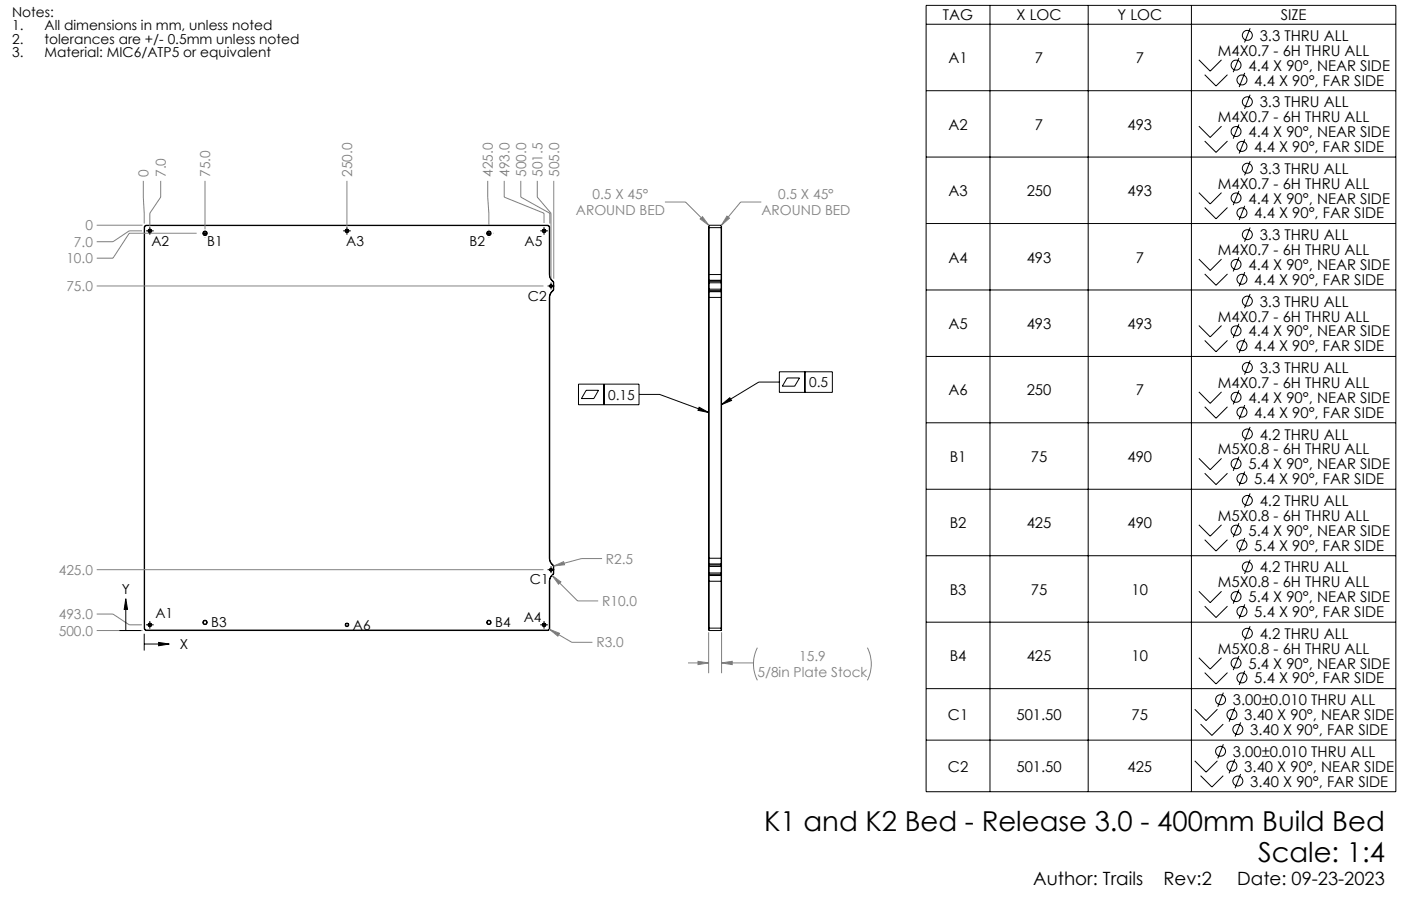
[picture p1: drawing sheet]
<svg xmlns="http://www.w3.org/2000/svg" width="432mm" height="279mm" viewBox="0 0 432 279" stroke-linecap="round" stroke-linejoin="round" font-family="sans-serif">
<g fill="none" stroke="#000" stroke-width=".31">
<path d="M285.4 1.7h144.8v242.5h-144.8zM285.4 7.5h144.8M305.1 1.7v242.5M335.4 1.7v242.5M367.2 1.7v242.5M369.5 18.5l3.5 3.4 3.5-3.4M381.8 17.9l-1.7 4.4M385.3 8.7l-1.7 4.4M285.4 28h144.8M369.5 38.9l3.5 3.5 3.5-3.5M371.3 23l3.5 3.5 3.5-3.5M381.8 38.4l-1.7 4.4"/>
<path d="M383.6 22.5l-1.7 4.3M385.3 29.2l-1.7 4.4M285.4 48.4h144.8M369.5 59.4l3.5 3.5 3.5-3.5M371.3 43.5l3.5 3.5 3.5-3.5M381.8 58.9l-1.7 4.4M383.6 43l-1.7 4.3M385.3 49.7l-1.7 4.4M44.5 70.2h.1M44.5 70.2v123.5M44.6 70.2v123.5M45 71.2h2.4"/>
<path d="M45.2 69.6l-.5 .1-.1 .5M45.2 69.5l-.6 .3-.1 .4M45.2 69.5v.1M45.2 69.6h123.5M45.2 69.5h123.5M46.2 70v2.4M61.9 71.9h.1M62.5 71.9h1.3M63.2 70.6v.1M63.2 71.3v1.3M63.2 73.2v.1M64.5 71.9h.1"/>
<path d="M105.8 71.2h2.3M106.9 70v2.4M149.4 71.9h.1M150 71.9h1.3M150.7 70.6v.1M150.7 71.3v1.3M150.7 73.2v.1M151.9 71.9h.1M166.5 71.2h2.4M167.7 70v2.4M168.7 69.6l.4 .1 .2 .5M168.7 69.5l.5 .2 .2 .5"/>
<path d="M168.7 69.5v.1M169.3 70.2v14.5M169.3 70.2h.1M169.4 70.2v14.5M218.4 70.2h4M218.4 70.2v14.5M218.5 69.5v16.9M218.5 69.5l-.1 .7M218.5 69.5h3.7M222.2 69.5v16.9M222.2 69.5l.2 .7M222.4 70.2v14.5"/>
<path d="M285.4 68.9h144.8M369.5 79.9l3.5 3.5 3.5-3.5M371.3 64l3.5 3.5 3.5-3.5M381.8 79.3l-1.7 4.4M383.6 63.5l-1.7 4.3M385.3 70.2l-1.7 4.3M168.8 88.2h2.1M169.3 84.7l.2 1 .6 .8M169.3 91.7v80.5M169.3 91.7h.1M169.3 84.7h.1M169.4 84.7l.2 .9 .6 .8"/>
<path d="M169.4 91.7v80.5M169.8 87.1v2.2M170.1 89.9l-.6 .8-.2 1M170.1 86.5l.3 .4M170.1 89.9l.1 .1M170.2 90l-.6 .8-.2 .9M170.2 86.4l-.1 .1M170.2 86.4l.3 .3M170.4 86.9l.2 .3M170.4 89.5l-.3 .4M170.4 89.5l.1 .1M170.5 86.7l.2 .5"/>
<path d="M170.5 86.7l-.1 .2M170.5 89.6l-.3 .4M170.6 89.2l-.2 .3M170.6 87.2v2M170.6 87.2h.1M170.6 89.2h.1M170.7 89.2l-.2 .4M170.7 87.2v2M218.4 86.9v.3M218.4 89.2v.3M218.4 89.9v1.8M218.4 84.7v1.8"/>
<path d="M218.4 91.7h4M218.4 84.7h4M218.4 87.2h4M218.4 89.2h4M218.4 89.5l.1 .1M218.4 86.5v.4M218.4 87.2v2M218.4 89.5v.4M218.4 91.7v80.5M218.4 89.9l.1 .1M218.5 86.7v2.9M218.5 90v83.9"/>
<path d="M218.5 89.6h3.7M218.5 86.7h3.7M218.5 86.4v.3M218.5 89.6v.4M218.5 86.7l-.1 .2M218.5 86.4h3.7M218.5 90h3.7M218.5 86.4l-.1 .1M222.2 86.7v2.9M222.2 90v83.9M222.2 86.7l.2 .2M222.2 86.4v.3"/>
<path d="M222.2 89.6v.4M222.2 86.4l.2 .1M222.4 86.9v.3M222.4 89.2v.3M222.4 89.9v1.8M222.4 84.7v1.8M222.4 89.5l-.2 .1M222.4 86.5v.4M222.4 87.2v2M222.4 89.5v.4M222.4 91.7v80.5M222.4 89.9l-.2 .1"/>
<path d="M285.4 89.4h144.8M371.3 84.5l3.5 3.5 3.5-3.5M381.8 99.8l-1.7 4.4M383.6 83.9l-1.7 4.4M385.3 90.7l-1.7 4.3M178.3 118.5h18.7v6.3h-18.7zM186.2 118.5v6.3M240.2 114.7h16.3v6.3h-16.3zM240.2 117.8h-6.3l-11.5 7M242.6 116.6h3.8l-1.5 2.5h-3.8zM248.1 114.7v6.3M285.4 109.9h144.8"/>
<path d="M369.5 100.4l3.5 3.5 3.5-3.5M371.3 105l3.5 3.5 3.5-3.5M383.6 104.4l-1.7 4.4M385.3 111.2l-1.7 4.3M180.7 120.4h3.8l-1.5 2.5h-3.8zM197 121.6h6.3l15.1 5.6M215.5 125.6l2.9 1.6-3.3-.7zM222.4 124.8l2.5-2.1 .6 .8zM285.4 130.4h144.8M369.5 120.9l3.5 3.5 3.5-3.5M371.3 125.4l3.5 3.6 3.5-3.6M381.8 120.3l-1.7 4.4"/>
<path d="M383.6 124.9l-1.7 4.4M385.3 131.7l-1.7 4.3M285.4 150.9h144.8M369.5 141.4l3.5 3.5 3.5-3.5M371.3 145.9l3.5 3.5 3.5-3.5M381.8 140.8l-1.7 4.4M383.6 145.4l-1.7 4.4M385.3 152.2l-1.7 4.3M168.8 175.7h2.1M169.3 172.2l.2 1 .6 .8M169.3 179.2v14.5M169.3 172.2h.1"/>
<path d="M169.3 179.2h.1M169.4 172.2l.2 .9 .6 .8M169.4 179.2v14.5M169.8 174.6v2.1M170.1 177.4l-.6 .8-.2 1M170.1 177.4l.1 .1M170.1 174l.3 .3M170.2 177.5l-.6 .8-.2 .9M170.2 173.9l-.1 .1M170.2 173.9l.3 .4M170.4 174.3l.2 .4M170.4 177.1l-.3 .3"/>
<path d="M170.4 177.1h.1M170.5 174.3l.2 .4M170.5 177.1l-.3 .4M170.5 174.3h-.1M170.6 176.7l-.2 .4M170.6 174.7v2M170.6 176.7h.1M170.6 174.7h.1M170.7 176.7l-.2 .4M170.7 174.7v2M218.4 176.7v.4M218.4 174.3v.4"/>
<path d="M218.4 177.4v1.8M218.4 172.2v1.8M218.4 172.2h4M218.4 179.2h4M218.4 176.7h4M218.4 174.7h4M218.4 177.1h.1M218.4 174v.3M218.4 174.7v2M218.4 177.1v.3M218.4 179.2v14.5M218.4 177.4l.1 .1"/>
<path d="M218.5 174.3v2.8M218.5 177.5v17M218.5 174.3h3.7M218.5 177.1h3.7M218.5 173.9v.4M218.5 177.1v.4M218.5 174.3h-.1M218.5 177.5h3.7M218.5 173.9h3.7M218.5 173.9l-.1 .1M222.2 174.3v2.8M222.2 177.5v17"/>
<path d="M222.2 173.9v.4M222.2 177.1v.4M222.2 174.3h.2M222.2 173.9l.2 .1M222.4 176.7v.4M222.4 174.3v.4M222.4 172.2v1.8M222.4 177.4v1.8M222.4 177.1h-.2M222.4 174v.3M222.4 174.7v2M222.4 177.1v.3"/>
<path d="M222.4 179.2v14.5M222.4 177.4l-.2 .1M285.4 171.4h144.8M369.5 161.9l3.5 3.4 3.5-3.4M371.3 166.4l3.5 3.5 3.5-3.5M381.8 161.3l-1.7 4.4M383.6 165.9l-1.7 4.4M385.3 172.6l-1.7 4.4M36.8 194.5h6.6M38.8 184.6l.5 3.3h-1zM38.8 187.9v6.6M44.4 195.4v5.2"/>
<path d="M44.4 198.6h4.5M44.5 193.7l.2 .5 .5 .3M44.5 193.7h.1M44.6 193.7l.1 .4 .5 .2M45 192.7h2.4M45.2 194.3v.2M45.2 194.3h123.5M45.2 194.5h123.5M46.2 191.5v2.4M48.9 198.1l3.3 .5-3.3 .5zM166.5 192.7h2.4M167.7 191.5v2.4"/>
<path d="M168.7 194.3v.2M169.3 193.7l-.2 .5-.4 .1M169.3 193.7h.1M169.4 193.7l-.2 .5-.5 .3M218.4 193.7l.1 .8M218.4 193.7h4M218.5 194.5h3.7M222.4 193.7l-.2 .8M285.4 191.9h144.8M369.5 182.4l3.5 3.4 3.5-3.4M371.3 186.9l3.5 3.5 3.5-3.5M381.8 181.8l-1.7 4.4"/>
<path d="M383.6 186.4l-1.7 4.3M385.3 193.1l-1.7 4.4M285.4 212.4h144.8M368.2 218.7l3.5 3.5 3.5-3.5M369.5 202.8l3.5 3.5 3.5-3.5M371.3 207.4l3.5 3.5 3.5-3.5M377 213.6l-1.7 4.4M380.6 218.2l-1.8 4.4M381.8 202.3l-1.7 4.4M383.6 206.9l-1.7 4.3M285.4 228.2h144.8M368.2 234.6l3.5 3.5 3.5-3.5"/>
<path d="M370 223.3l3.5 3.5 3.5-3.5M370 239.2l3.5 3.5 3.5-3.5M377 229.5l-1.7 4.4M380.6 234.1l-1.8 4.4M382.4 222.8l-1.8 4.4M382.4 238.7l-1.8 4.4"/>
<circle cx="384.4" cy="10.9" r="1.54"/>
<circle cx="380.9" cy="20.1" r="1.54"/>
<circle cx="382.8" cy="24.7" r="1.54"/>
<circle cx="384.4" cy="31.4" r="1.53"/>
<circle cx="381" cy="40.6" r="1.53"/>
<circle cx="382.8" cy="45.1" r="1.53"/>
<circle cx="384.4" cy="51.9" r="1.53"/>
<circle cx="46.2" cy="71.2" r=".41"/>
<circle cx="46.2" cy="71.2" r=".56"/>
<circle cx="63.2" cy="71.9" r=".52"/>
<circle cx="63.2" cy="72" r=".68"/>
<circle cx="106.9" cy="71.2" r=".41"/>
<circle cx="106.9" cy="71.2" r=".56"/>
<circle cx="150.7" cy="71.9" r=".52"/>
<circle cx="150.7" cy="72" r=".68"/>
<circle cx="167.7" cy="71.2" r=".41"/>
<circle cx="167.7" cy="71.2" r=".56"/>
<circle cx="381" cy="61" r="1.53"/>
<circle cx="382.8" cy="65.6" r="1.53"/>
<circle cx="384.4" cy="72.4" r="1.53"/>
<circle cx="169.8" cy="88.2" r=".38"/>
<circle cx="169.8" cy="88.2" r=".43"/>
<circle cx="381" cy="81.5" r="1.53"/>
<circle cx="382.8" cy="86.1" r="1.53"/>
<circle cx="384.4" cy="92.9" r="1.53"/>
<circle cx="381" cy="102" r="1.53"/>
<circle cx="382.8" cy="106.6" r="1.53"/>
<circle cx="384.4" cy="113.3" r="1.53"/>
<circle cx="381" cy="122.5" r="1.53"/>
<circle cx="382.8" cy="127.1" r="1.53"/>
<circle cx="384.4" cy="133.8" r="1.53"/>
<circle cx="381" cy="143" r="1.53"/>
<circle cx="382.8" cy="147.6" r="1.53"/>
<circle cx="384.4" cy="154.3" r="1.53"/>
<circle cx="169.8" cy="175.7" r=".37"/>
<circle cx="169.8" cy="175.7" r=".43"/>
<circle cx="381" cy="163.5" r="1.53"/>
<circle cx="382.8" cy="168.1" r="1.53"/>
<circle cx="384.4" cy="174.8" r="1.53"/>
<circle cx="46.2" cy="192.7" r=".41"/>
<circle cx="46.2" cy="192.7" r=".56"/>
<circle cx="63.2" cy="191.9" r=".67"/>
<circle cx="63.2" cy="192" r=".52"/>
<circle cx="106.9" cy="192.7" r=".41"/>
<circle cx="106.9" cy="192.7" r=".56"/>
<circle cx="150.7" cy="191.9" r=".67"/>
<circle cx="150.7" cy="192" r=".52"/>
<circle cx="167.7" cy="192.7" r=".41"/>
<circle cx="167.7" cy="192.7" r=".56"/>
<circle cx="381" cy="184" r="1.53"/>
<circle cx="382.8" cy="188.6" r="1.53"/>
<circle cx="384.4" cy="195.3" r="1.54"/>
<circle cx="376.2" cy="215.8" r="1.53"/>
<circle cx="380.9" cy="204.5" r="1.54"/>
<circle cx="382.8" cy="209.1" r="1.54"/>
<circle cx="376.2" cy="231.7" r="1.53"/>
<circle cx="379.7" cy="220.4" r="1.53"/>
<circle cx="379.7" cy="236.3" r="1.53"/>
<circle cx="381.5" cy="224.9" r="1.53"/>
<circle cx="381.5" cy="240.9" r="1.53"/>
</g>
<g fill="none" stroke="#808080" stroke-width=".31">
<path d="M44.2 55.8l.2 13.1M49.5 55.8v5l-3.3 5v4.1M63.2 55.8v14.9M106.9 55.8v14.1M150.3 55.8l.4 13.6M155.4 55.8v5l12.3 5v3M160.5 55.8v5l8.9 5v3.1M165.6 55.8v5l4.2 5v20.1M170.7 55.8v30.1M29.8 69.5h14.1M43.7 71.2h-3.9l-5 3.3h-5M60.6 71.9h-20.8l-5 7.7h-5"/>
<path d="M204.9 62.3h6.4l7.2 7.2M216.5 66.8l2 2.7-2.7-2zM224 66.6l.8 .7-2.5 2.2zM234.6 62.3h-6.3l-6 7.2M29.8 88.2h137.7M29.8 175.7h137.7M170.2 177.5l2.7 2-.7 .7zM170.2 177.5l7.8 7.8h6.4M170.7 174.6l3-1.4 .3 1zM185.6 172.3h-6.4l-8.5 2.3M29.8 189.4h5l5 3.3h3.9M29.8 194.5h14.1"/>
<path d="M169.3 194.1l3.1 1.2-.5 .9zM169.3 194.1l6.9 4h6.4M218.4 195v12.6M222.4 195v12.6M233.4 199.7a11.1 11.1 0 0 0 0 10.1M267.3 199.7a11.1 11.1 0 0 1 0 10.1M212.1 204.4h6.3M215.1 203.9l3.3 .5-3.3 .6zM222.4 204.4l3.3-.5v1.1zM222.4 204.4h9.8"/>
</g>
<path d="M46.2 71.7a.5 .5 0 0 1-.4-.7 .5 .5 0 0 1 .8-.1 .5 .5 0 0 1-.3 .8h-.1M107 71.7a.5 .5 0 0 1-.5-.7 .5 .5 0 0 1 .9-.1 .5 .5 0 0 1-.3 .8h-.1M167.7 71.7a.5 .5 0 0 1-.4-.7 .5 .5 0 0 1 .8-.1 .5 .5 0 0 1-.3 .8h-.1M46.2 193.2a.5 .5 0 0 1-.4-.7 .5 .5 0 0 1 .8-.1 .5 .5 0 0 1-.3 .8h-.1M167.7 193.2a.5 .5 0 0 1-.4-.7 .5 .5 0 0 1 .8-.1 .5 .5 0 0 1-.3 .8h-.1" fill="none" stroke="#000" stroke-width=".31" stroke-dasharray="1.3 .6" stroke-linecap="butt"/>
<path d="M63.2 72.6a.62 .62 0 0 1-.6-.9 .62 .62 0 0 1 1.1-.1 .62 .62 0 0 1-.4 .9l-.1 .1M150.7 72.6a.62 .62 0 0 1-.6-.9 .62 .62 0 0 1 1.1-.1 .62 .62 0 0 1-.4 .9l-.1 .1" fill="none" stroke="#000" stroke-width=".31" stroke-dasharray="1.3 .6" stroke-dashoffset=".6" stroke-linecap="butt"/>
<path d="M215.5 125.6l2.9 1.6-3.3-.7zM222.4 124.8l2.5-2.1 .6 .8z" fill="#000"/>
<path d="M170.2 177.5l2 2.7 .7-.7zM169.3 194.1l2.6 2.1 .5-.9zM170.7 174.6l3.3-.4-.3-1zM215.1 203.9l3.3 .5-3.3 .6zM222.4 204.4l3.3-.5v1.1zM216.5 66.8l2 2.7-2.7-2zM224 66.6l.8 .7-2.5 2.2z" fill="#808080"/>
<path d="M48.9 198.1l3.3 .5-3.3 .5zM38.8 184.6l.5 3.3h-1z" fill="#000"/>
<g font-size="8.5">
<text x="235.6" y="256.3">K1 and K2 Bed - Release 3.0 - 400mm Build Bed</text>
<text x="387.8" y="265.8">Scale: 1:4</text>
</g>
<g font-size="5.6">
<text x="318.5" y="273">Author: Trails</text>
<text x="358.6" y="273">Rev:2</text>
<text x="381.3" y="273">Date: 09-23-2023</text>
</g>
<g font-size="4.6">
<text x="290.6" y="6.3">TAG</text>
<text x="313.3" y="6.3">X LOC</text>
<text x="344.4" y="6.3">Y LOC</text>
<text x="394.7" y="6.3">SIZE</text>
<text x="375.4" y="17.2">M4X0.7 - 6H THRU ALL</text>
<text x="388.2" y="12.6">3.3 THRU ALL</text>
<text x="292.3" y="19.5">A1</text>
<text x="319" y="19.5">7</text>
<text x="350" y="19.5">7</text>
<text x="384.8" y="21.8">4.4 X 90°, NEAR SIDE</text>
<text x="386.6" y="26.4">4.4 X 90°, FAR SIDE</text>
<text x="388.2" y="33.1">3.3 THRU ALL</text>
<text x="292.3" y="40">A2</text>
<text x="319" y="40">7</text>
<text x="347.5" y="40">493</text>
<text x="375.4" y="37.7">M4X0.7 - 6H THRU ALL</text>
<text x="384.8" y="42.3">4.4 X 90°, NEAR SIDE</text>
<text x="386.6" y="46.9">4.4 X 90°, FAR SIDE</text>
<text x="388.2" y="53.6">3.3 THRU ALL</text>
<text x="375.4" y="58.2">M4X0.7 - 6H THRU ALL</text>
<text x="292.3" y="60.5">A3</text>
<text x="316.5" y="60.5">250</text>
<text x="347.5" y="60.5">493</text>
<text x="384.8" y="62.8">4.4 X 90°, NEAR SIDE</text>
<text x="386.6" y="67.4">4.4 X 90°, FAR SIDE</text>
<text x="388.2" y="74.1">3.3 THRU ALL</text>
<text x="292.3" y="81">A4</text>
<text x="316.5" y="81">493</text>
<text x="350" y="81">7</text>
<text x="375.4" y="78.7">M4X0.7 - 6H THRU ALL</text>
<text x="384.8" y="83.3">4.4 X 90°, NEAR SIDE</text>
<text x="386.6" y="87.8">4.4 X 90°, FAR SIDE</text>
<text x="388.2" y="94.6">3.3 THRU ALL</text>
<text x="292.3" y="101.5">A5</text>
<text x="316.5" y="101.5">493</text>
<text x="347.5" y="101.5">493</text>
<text x="375.4" y="99.2">M4X0.7 - 6H THRU ALL</text>
<text x="384.8" y="103.7">4.4 X 90°, NEAR SIDE</text>
<text x="386.6" y="108.3">4.4 X 90°, FAR SIDE</text>
<text x="375.4" y="119.6">M4X0.7 - 6H THRU ALL</text>
<text x="388.2" y="115.1">3.3 THRU ALL</text>
<text x="292.3" y="121.9">A6</text>
<text x="316.5" y="121.9">250</text>
<text x="350" y="121.9">7</text>
<text x="384.8" y="124.2">4.4 X 90°, NEAR SIDE</text>
<text x="386.6" y="128.8">4.4 X 90°, FAR SIDE</text>
<text x="388.2" y="135.6">4.2 THRU ALL</text>
<text x="292.7" y="142.4">B1</text>
<text x="317.7" y="142.4">75</text>
<text x="347.5" y="142.4">490</text>
<text x="375.4" y="140.1">M5X0.8 - 6H THRU ALL</text>
<text x="384.8" y="144.7">5.4 X 90°, NEAR SIDE</text>
<text x="386.6" y="149.3">5.4 X 90°, FAR SIDE</text>
<text x="375.4" y="160.6">M5X0.8 - 6H THRU ALL</text>
<text x="388.2" y="156">4.2 THRU ALL</text>
<text x="292.7" y="162.9">B2</text>
<text x="316.4" y="162.9">425</text>
<text x="347.5" y="162.9">490</text>
<text x="384.8" y="165.2">5.4 X 90°, NEAR SIDE</text>
<text x="386.6" y="169.8">5.4 X 90°, FAR SIDE</text>
<text x="388.2" y="176.5">4.2 THRU ALL</text>
<text x="292.7" y="183.4">B3</text>
<text x="317.7" y="183.4">75</text>
<text x="348.8" y="183.4">10</text>
<text x="375.4" y="181.1">M5X0.8 - 6H THRU ALL</text>
<text x="384.8" y="185.7">5.4 X 90°, NEAR SIDE</text>
<text x="386.6" y="190.3">5.4 X 90°, FAR SIDE</text>
<text x="388.2" y="197">4.2 THRU ALL</text>
<text x="292.7" y="203.9">B4</text>
<text x="316.4" y="203.9">425</text>
<text x="348.8" y="203.9">10</text>
<text x="375.4" y="201.6">M5X0.8 - 6H THRU ALL</text>
<text x="384.8" y="206.2">5.4 X 90°, NEAR SIDE</text>
<text x="386.6" y="210.8">5.4 X 90°, FAR SIDE</text>
<text x="380" y="217.5">3.00±0.010 THRU ALL</text>
<text x="292.2" y="222.1">C1</text>
<text x="313.3" y="222.1">501.50</text>
<text x="348.8" y="222.1">75</text>
<text x="383.5" y="222.1">3.40 X 90°, NEAR SIDE</text>
<text x="385.3" y="226.7">3.40 X 90°, FAR SIDE</text>
<text x="380" y="233.4">3.00±0.010 THRU ALL</text>
<text x="292.2" y="238">C2</text>
<text x="313.3" y="238">501.50</text>
<text x="347.5" y="238">425</text>
<text x="383.5" y="238">3.40 X 90°, NEAR SIDE</text>
<text x="385.3" y="242.6">3.40 X 90°, FAR SIDE</text>
</g>
<g font-size="4.2">
<text x="3.7" y="5.1">Notes:</text>
<text x="3.7" y="9.3">1.</text>
<text x="13.7" y="9.3">All dimensions in mm, unless noted</text>
<text x="3.7" y="13.5">2.</text>
<text x="3.7" y="17.7">3.</text>
<text x="13.7" y="13.5">tolerances are +/- 0.5mm unless noted</text>
<text x="13.7" y="17.7">Material: MIC6/ATP5 or equivalent</text>
<text x="46.7" y="75.8">A2</text>
<text x="63.9" y="75.8">B1</text>
<text x="106.7" y="75.8">A3</text>
<text x="144.7" y="75.8">B2</text>
<text x="161.7" y="75.8">A5</text>
<text x="162.7" y="92.7">C2</text>
<text x="249.4" y="119.4">0.5</text>
<text x="187.5" y="123.2">0.15</text>
<text x="37.5" y="183">Y</text>
<text x="163.3" y="180">C1</text>
<text x="47.9" y="190.6">A1</text>
<text x="161.4" y="191.9">A4</text>
<text x="65.1" y="193.3">B3</text>
<text x="108.8" y="194.1">A6</text>
<text x="152.6" y="193.3">B4</text>
<text x="55.4" y="200.2">X</text>
</g>
<g font-size="4.2" fill="#808080">
<text x="45.8" y="54.6" transform="rotate(-90 45.8 54.6)">0</text>
<text x="51.1" y="54.6" transform="rotate(-90 51.1 54.6)">7.0</text>
<text x="64.8" y="54.6" transform="rotate(-90 64.8 54.6)">75.0</text>
<text x="108.6" y="54.6" transform="rotate(-90 108.6 54.6)">250.0</text>
<text x="151.9" y="54.6" transform="rotate(-90 151.9 54.6)">425.0</text>
<text x="157" y="54.6" transform="rotate(-90 157 54.6)">493.0</text>
<text x="162.1" y="54.6" transform="rotate(-90 162.1 54.6)">500.0</text>
<text x="167.2" y="54.6" transform="rotate(-90 167.2 54.6)">501.5</text>
<text x="172.3" y="54.6" transform="rotate(-90 172.3 54.6)">505.0</text>
<text x="182.6" y="61.3">0.5 X 45°</text>
<text x="239.8" y="61.3">0.5 X 45°</text>
<text x="26.3" y="71">0</text>
<text x="177.5" y="66.4">AROUND BED</text>
<text x="234.7" y="66.4">AROUND BED</text>
<text x="22.8" y="76.1">7.0</text>
<text x="20.4" y="81.2">10.0</text>
<text x="20.4" y="89.8">75.0</text>
<text x="186.7" y="173.8">R2.5</text>
<text x="18.1" y="177.3">425.0</text>
<text x="18.1" y="190.9">493.0</text>
<text x="185.6" y="186.9">R10.0</text>
<text x="18.1" y="196">500.0</text>
<text x="183.8" y="199.7">R3.0</text>
<text x="246.3" y="203.8">15.9</text>
<text x="233.4" y="208.9">5/8in Plate Stock</text>
</g>
</svg>
